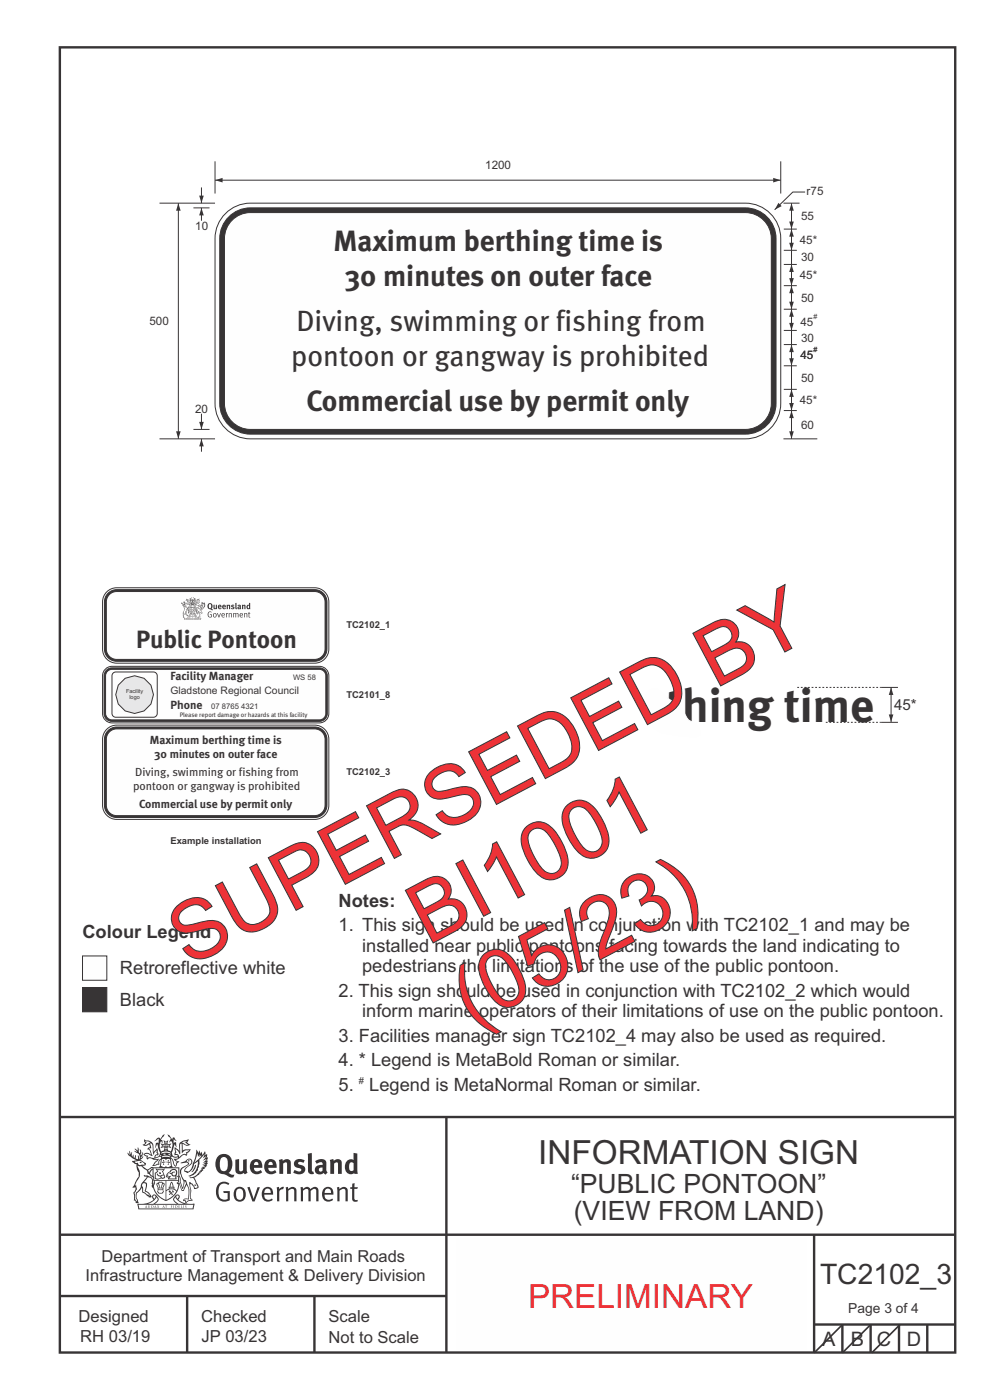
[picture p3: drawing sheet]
<svg xmlns="http://www.w3.org/2000/svg" width="210mm" height="297mm" viewBox="0 0 210 297" stroke-linecap="round" stroke-linejoin="round" font-family="sans-serif">
<path d="M12.7 237h189.8" fill="none" stroke="#373435" stroke-width=".51"/>
<path d="M189 145.8v7.4" fill="none" stroke="#373435" stroke-width=".21"/>
<g fill="#373435">
<path d="M188.5 151.6h1l-.5 1.5z"/>
<path d="M189 145.9l.5 1.5h-1z"/>
</g>
<path d="M186.9 145.8h3.6M186.9 153.2h3.6" fill="none" stroke="#373435" stroke-width=".21"/>
<path d="M169.1 145.8h17.8M175.2 153.2h11.7" fill="none" stroke="#373435" stroke-width=".21" stroke-dasharray=".4 .4" stroke-linecap="butt"/>
<path d="M137.6 146.7l.8-.6a2.48 2.48 0 0 1 2.3 1.1 5 5 0 0 0 2.9 1.8l.9 1 .7 1.4a3.1 3.1 0 0 0 2 2 2.66 2.66 0 0 1 1.3 2.6 4.1 4.1 0 0 1-3.1 .1l-3.5-.4a4.9 4.9 0 0 1-4.5-3.4 5 5 0 0 1 .2-5.6z" fill-rule="evenodd" fill="#fefefe" stroke="#fefefe" stroke-width=".21"/>
<path d="M17.5 209.5h5.2v5.1h-5.2z" fill-rule="evenodd" fill="#373435" stroke="#373435" stroke-width=".21"/>
<g fill="#fefefe" stroke="#373435" stroke-width=".21">
<path d="M17.5 202.8h5.2v5.2h-5.2z" fill-rule="evenodd"/>
<path d="M48.2 44.9a7.5 7.5 0 0 1 4.9-1.8h105a7.5 7.5 0 0 1 7.5 7.5v35a7.5 7.5 0 0 1-7.5 7.5h-105a7.5 7.5 0 0 1-7.5-7.5v-35a7.5 7.5 0 0 1 2.6-5.7z" fill-rule="evenodd"/>
</g>
<path d="M48.9 45.7a6.5 6.5 0 0 1 4.2-1.6h105a6.5 6.5 0 0 1 6.5 6.5v35a6.5 6.5 0 0 1-6.5 6.5h-105a6.5 6.5 0 0 1-6.5-6.5v-35a6.5 6.5 0 0 1 2.3-4.9z" fill-rule="evenodd" fill="#373435" stroke="#373435" stroke-width=".21"/>
<path d="M49.2 46.7a5.5 5.5 0 0 1 3.9-1.6h105a5.5 5.5 0 0 1 5.5 5.5v35a5.5 5.5 0 0 1-5.5 5.5h-105a5.5 5.5 0 0 1-5.5-5.5v-35a5.5 5.5 0 0 1 1.6-3.9z" fill-rule="evenodd" fill="#fefefe" stroke="#373435" stroke-width=".21"/>
<path d="M45.6 34.2v6.9M165.6 34.2v6.9M33.8 43.1h11.8M33.8 93.1h11.8M42.7 87.8v3.3" fill="none" stroke="#373435" stroke-width=".21"/>
<path d="M42.2 89.5h1l-.5 1.6z" fill="#373435"/>
<path d="M45.6 38.2h120" fill="none" stroke="#373435" stroke-width=".21"/>
<g fill="#373435">
<path d="M45.6 38.2l1.6-.5v1z"/>
<path d="M164 37.7l1.6 .5-1.6 .5z"/>
</g>
<path d="M170.8 40.7h-2.6l-3.9 3.8" fill="none" stroke="#373435" stroke-width=".21"/>
<path d="M165.1 43l.7 .7-1.5 .8z" fill="#373435"/>
<path d="M41 44.1h3.4M41 91.1h3.4M42.7 93.1v2.7" fill="none" stroke="#373435" stroke-width=".21"/>
<path d="M42.7 93.1l.5 1.6h-1z" fill="#373435"/>
<path d="M42.7 39.8v3.3" fill="none" stroke="#373435" stroke-width=".21"/>
<path d="M42.2 41.5h1l-.5 1.6z" fill="#373435"/>
<path d="M42.7 44.1v2.7" fill="none" stroke="#373435" stroke-width=".21"/>
<path d="M42.7 44.1l.5 1.6h-1z" fill="#373435"/>
<path d="M37.8 43.1v50M166.2 43.1h3.4" fill="none" stroke="#373435" stroke-width=".21"/>
<g fill="#373435">
<path d="M37.3 91.5h1l-.5 1.6z"/>
<path d="M37.8 43.1l.5 1.6h-1z"/>
</g>
<path d="M167.9 82.6v4.5" fill="none" stroke="#373435" stroke-width=".21"/>
<g fill="#373435">
<path d="M167.4 85.5h1l-.5 1.6z"/>
<path d="M167.9 82.6l.5 1.6h-1z"/>
</g>
<path d="M166.3 82.6h2.7M166.3 87.1h2.7M167.9 87.1v6" fill="none" stroke="#373435" stroke-width=".21"/>
<g fill="#373435">
<path d="M167.9 87.1l.5 1.6h-1z"/>
<path d="M167.4 91.5h1l-.5 1.6z"/>
</g>
<path d="M166.3 77.6h2.7M167.9 73.1v9.5M166.2 93.1h7.2" fill="none" stroke="#373435" stroke-width=".21"/>
<g fill="#373435">
<path d="M167.4 76h1l-.5 1.6z"/>
<path d="M167.9 73.1l.5 1.6h-1z"/>
</g>
<path d="M166.3 73.1h2.7M166.3 70.1h2.7M167.9 65.6v7.5" fill="none" stroke="#373435" stroke-width=".21"/>
<g fill="#373435">
<path d="M167.4 68.5h1l-.5 1.6z"/>
<path d="M167.9 65.6l.5 1.6h-1z"/>
</g>
<path d="M166.3 65.6h2.7M167.9 60.6v5" fill="none" stroke="#373435" stroke-width=".21"/>
<g fill="#373435">
<path d="M167.9 60.6l.5 1.6h-1z"/>
<path d="M167.4 64h1l-.5 1.6z"/>
</g>
<path d="M167.9 56.1v4.5M166.3 60.6h2.7" fill="none" stroke="#373435" stroke-width=".21"/>
<g fill="#373435">
<path d="M167.4 59h1l-.5 1.6z"/>
<path d="M167.9 56.1l.5 1.6h-1z"/>
</g>
<path d="M166.3 56.1h2.7M166.3 53.1h2.7M167.9 48.6v7.5" fill="none" stroke="#373435" stroke-width=".21"/>
<g fill="#373435">
<path d="M167.4 51.5h1l-.5 1.6z"/>
<path d="M167.9 48.6l.5 1.6h-1z"/>
</g>
<path d="M166.3 48.6h2.7M167.9 43.1v5.5" fill="none" stroke="#373435" stroke-width=".21"/>
<g fill="#373435">
<path d="M167.9 43.1l.5 1.6h-1z"/>
<path d="M167.4 47h1l-.5 1.6z"/>
</g>
<path d="M22.3 141.9l.9-.5h.6h44a2.01 2.01 0 0 1 2 2v8a2.01 2.01 0 0 1-2 2h-44a2.01 2.01 0 0 1-2-2v-8v-.6z" fill-rule="evenodd" fill="#fefefe" stroke="#373435" stroke-width=".21"/>
<path d="M22.6 142.2l.7-.5h.5h44a1.69 1.69 0 0 1 1.6 1.7v8a1.69 1.69 0 0 1-1.6 1.6h-44a1.69 1.69 0 0 1-1.7-1.6v-8v-.5z" fill-rule="evenodd" fill="#373435" stroke="#373435" stroke-width=".21"/>
<path d="M23 142.3l.8-.3h44a1.37 1.37 0 0 1 1.3 1.4v8a1.37 1.37 0 0 1-1.3 1.3h-44a1.37 1.37 0 0 1-1.4-1.3v-8l.1-.5z" fill-rule="evenodd" fill="#fefefe" stroke="#373435" stroke-width=".21"/>
<path d="M24 142.8l.6-.2h8a.8 .8 0 0 1 .8 .8v8a.8 .8 0 0 1-.8 .8h-8a.8 .8 0 0 1-.8-.8v-8z" fill="none" stroke="#373435" stroke-width=".21"/>
<path d="M25.8 144.6l.8-.7 2-.5 2 .5 1.4 1.5 .6 2-.6 2-1.4 1.4-2 .6-2-.6-1.5-1.4-.5-2 .5-2z" fill-rule="evenodd" fill="#e6e7e8" stroke="#373435" stroke-width=".21"/>
<path d="M22.4 155a3 3 0 0 1 2.4-1.2h42a3 3 0 0 1 3 3v14a3 3 0 0 1-3 3h-42a3 3 0 0 1-3-3v-14v-.7z" fill-rule="evenodd" fill="#fefefe" stroke="#373435" stroke-width=".21"/>
<path d="M23.1 154.8l1.1-.5 .6-.1h42a2.61 2.61 0 0 1 2.6 2.6v14a2.61 2.61 0 0 1-2.6 2.6h-42a2.61 2.61 0 0 1-2.6-2.6v-14a2.6 2.6 0 0 1 .9-2z" fill-rule="evenodd" fill="#373435" stroke="#373435" stroke-width=".21"/>
<g fill="#fefefe" stroke="#373435" stroke-width=".21">
<path d="M23.2 155.3l1-.6 .6-.1h42a2.21 2.21 0 0 1 2.2 2.2v14a2.21 2.21 0 0 1-2.2 2.2h-42a2.21 2.21 0 0 1-2.2-2.2v-14v-.6z" fill-rule="evenodd"/>
<path d="M22.4 125.8a3 3 0 0 1 2.4-1.1h42a3 3 0 0 1 3 3v10a3 3 0 0 1-3 3h-42a3 3 0 0 1-3-3v-10v-.7z" fill-rule="evenodd"/>
</g>
<path d="M22.7 126.1a2.6 2.6 0 0 1 2.1-1h42a2.61 2.61 0 0 1 2.6 2.6v10a2.61 2.61 0 0 1-2.6 2.6h-42a2.61 2.61 0 0 1-2.6-2.6v-10v-.6z" fill-rule="evenodd" fill="#373435" stroke="#373435" stroke-width=".21"/>
<path d="M23.2 126.1l1-.5 .6-.1h42a2.21 2.21 0 0 1 2.2 2.2v10a2.21 2.21 0 0 1-2.2 2.2h-42a2.21 2.21 0 0 1-2.2-2.2v-10v-.6z" fill-rule="evenodd" fill="#fefefe" stroke="#373435" stroke-width=".21"/>
<g fill="#373435">
<path d="M44.4 128.2a.45 .45 0 0 0-.1 .5 .45 .45 0 0 0 .4 .3l.1-.7zM44.1 128.1a.63 .63 0 0 1 1 .2 .63 .63 0 0 1-.3 .9l.4 .1-.1 .1h-.3a.78 .78 0 0 1-.7-.4 .78 .78 0 0 1 0-.9z" fill-rule="evenodd"/>
<path d="M45.3 128.3h.2l.1 .8 .2-.1v-.7h.2l.1 .9h-.7z" fill-rule="evenodd"/>
<path d="M46.5 128.5v.2h.3l-.1-.2zM46.3 128.4a.41 .41 0 0 1 .5-.1 .41 .41 0 0 1 .2 .5h-.5v.2h.4l.1 .1a.49 .49 0 0 1-.7 0 .49 .49 0 0 1 0-.7z" fill-rule="evenodd"/>
<path d="M47.4 128.5v.2h.3l-.1-.2zM47.2 128.4a.41 .41 0 0 1 .6-.1 .41 .41 0 0 1 .1 .5h-.5v.2h.4l.1 .1a.49 .49 0 0 1-.7 0 .49 .49 0 0 1 0-.7z" fill-rule="evenodd"/>
<path d="M48.1 128.3l.2 .1a.29 .29 0 0 1 .3-.1 .29 .29 0 0 1 .2 .2v.7h-.2l-.1-.7-.2 .1v.6h-.2z" fill-rule="evenodd"/>
<path d="M49.1 128.4l.3-.1 .3 .1-.1 .1h-.3a.37 .37 0 0 1 .4 .5 .37 .37 0 0 1-.5 .2l-.2-.1 .1-.1h.4a.45 .45 0 0 1-.4-.6z" fill-rule="evenodd"/>
<path d="M49.9 127.9h.3v1.1l.1 .2-.4-.1z" fill-rule="evenodd"/>
<path d="M50.7 128.8l-.1 .2h.2l.1-.2zM50.4 128.4a.41 .41 0 0 1 .4-.1 .41 .41 0 0 1 .3 .3l.1 .5-.2 .2-.1-.1a.3 .3 0 0 1-.5-.1 .3 .3 0 0 1 .2-.4h.3l-.1-.2-.3 .1z" fill-rule="evenodd"/>
<path d="M51.3 128.3l.3 .1a.29 .29 0 0 1 .3-.1 .29 .29 0 0 1 .2 .2v.7h-.3v-.7l-.2 .1v.6h-.3z" fill-rule="evenodd"/>
<path d="M52.6 128.6v.4h.2v-.5zM52.8 127.9h.3v1.3a.69 .69 0 0 1-.8-.4l.2-.4 .3-.1z" fill-rule="evenodd"/>
<path d="M44.2 129.8l.4-.1 .3 .1-.1 .1a.47 .47 0 0 0-.6 .5 .47 .47 0 0 0 .6 .4v-.4l-.3-.1h.4v.6a.64 .64 0 0 1-.8-.2 .64 .64 0 0 1 .1-.9z" fill-rule="evenodd"/>
<path d="M45.4 130.3l.1 .6a.31 .31 0 0 0 .3-.4 .31 .31 0 0 0-.4-.2zM45.1 130.5a.45 .45 0 0 1 .9 0 .45 .45 0 0 1-.9 0z" fill-rule="evenodd"/>
<path d="M46 130.1h.2l.2 .7 .3-.7h.1l-.3 .9h-.1z" fill-rule="evenodd"/>
<path d="M47.2 130.2l-.1 .2h.4l-.1-.2zM47.1 130.2l.4-.1 .2 .2v.3h-.6a.36 .36 0 0 0 .6 .3 .42 .42 0 0 1-.7-.1z" fill-rule="evenodd"/>
<path d="M47.9 130.1h.2v.1l.3-.1-.3 .2v.7h-.2z" fill-rule="evenodd"/>
<path d="M48.5 130.1l.7 .1v.8h-.2v-.7l-.1-.1-.2 .1v.7h-.2z" fill-rule="evenodd"/>
<path d="M49.4 130.1h1.1l.1 .9h-.2l-.1-.8-.2 .1v.7h-.2l-.1-.8-.2 .1v.7h-.1z" fill-rule="evenodd"/>
<path d="M51 130.2v.2h.4l-.1-.2zM50.9 130.2l.4-.1 .2 .2v.3h-.5a.36 .36 0 0 0 .5 .3 .42 .42 0 0 1-.6-.1z" fill-rule="evenodd"/>
<path d="M51.8 130.1l.6 .1 .1 .8h-.2v-.7l-.1-.1-.3 .1v.7h-.1z" fill-rule="evenodd"/>
<path d="M52.8 129.8h.1v.3h.2l-.2 .1v.6l.2 .1-.1 .1-.2-.1-.1-.7h-.1z" fill-rule="evenodd"/>
<path d="M39.5 127.1l.4 .1-.4 .2 .1-.2zM39.8 127.3l.2 .1 .1 .6 .2-.3a.5 .5 0 0 1-.6 .5v-.1l-.2-.1 .5 .1-.2-.5h.1zM39.5 127v.2l-.1 .2 .4-.1v.2l-.1 .2 .2 .3-.5-.1 .3 .4h.6l-.3 .4h.2l.2-.1 .2-.3-.2 .3-.3 .1 .3-.5-.3 .1 .4-.2-.3 .1 .2-.3-.1-.3-.2 .3a.63 .63 0 0 0-.6-.9z" fill-rule="evenodd"/>
<path d="M41.9 127.2l.3-.1-.2 .1 .3 .2zM41.8 127.3l.1 .6 .4-.2-.2 .3-.4 .2-.2-.2v-.4l.3 .3zM41.4 127.5v.5l.2 .1h-.4l.4 .1h-.3l.3 .3-.1 .2-.4-.5 .4 .6 .2-.4-.2-.1 .6-.2 .3-.3v-.2l-.5 .1v-.4l.3 .1 .2-.1-.2-.1 .1-.1a.5 .5 0 0 0-.5 .2 .5 .5 0 0 0-.1 .5z" fill-rule="evenodd"/>
<path d="M41 128.3l.1 .2-.1 .2z" fill-rule="evenodd"/>
<path d="M40.7 128.3l.1 .2-.1 .2z" fill-rule="evenodd"/>
<path d="M40.6 128.3h.5v.2a.34 .34 0 0 1-.2 .3 .34 .34 0 0 1-.3-.1zM40.5 128.1l-.1 .7h.9l-.1-.7z" fill-rule="evenodd"/>
<path d="M40.6 129.4h.1zM40.3 128.9l.1 .1-.2 .2v.3h.2l.1-.1-.2-.2 .4 .1-.1-.2 .1-.1zM40.2 128.9h.6l-.1 .2 .1 .4h-.7v-.3l.2-.2z" fill-rule="evenodd"/>
<path d="M41 129.2l.5-.2-.1 .3-.1-.1 .1-.1-.3 .1 .4 .2v.1h-.4v-.2l-.2 .1zM40.9 129.2l.1 .4h.4a.31 .31 0 0 0 .2-.5 .31 .31 0 0 0-.5 0z" fill-rule="evenodd"/>
<path d="M41.1 130.1l.2 .1zM41.2 129.8l.1 .2h-.2zM41.2 129.7l-.4 .6 .4-.1 .3 .2z" fill-rule="evenodd"/>
<path d="M41 130.3l.2 .1 .1-.1-.1 .3-.2-.1 .1-.1z" fill-rule="evenodd"/>
<path d="M40.6 129.9v.2zM40.4 130.2l.3 .2h-.3zM40.3 129.9l.1 .2zM40.4 130.2h.2zM40.4 129.8h.2l-.1 .3zM40.2 129.8l.1 .3a.22 .22 0 0 0 .1 .3 .22 .22 0 0 0 .3 0 .22 .22 0 0 0 0-.3 .26 .26 0 0 0-.1-.3 .26 .26 0 0 0-.4 0z" fill-rule="evenodd"/>
<path d="M40.4 129.1l.1 .1z" fill-rule="evenodd"/>
<path d="M42.7 128.7v.2l-.2 .2z" fill-rule="evenodd"/>
<path d="M42.2 128.4h.3l-.4 .5-.1 .2 .2 .1 .7-.8a.88 .88 0 0 1-.6 .9l.5-.1 .2-.9 .3-.4-.1 .3 .2-.1-.2 .3 .2-.1-.2 .2h.2l-.3 .1h.3l-.3 .1h.3l-.3 .1v.2l-.3 .3-.4 .2a.47 .47 0 0 1 .4 .6l-.5-.4 .2 1.2-.4 .1-.1-.1h.3v-.5l-.1-.6a.65 .65 0 0 1-.1-1l.2-.2zM41.6 129.4l.3 .8 .1-.5 .1 .1-.2 .5-.2-.5h-.1zM42.8 127.9l.1 .2 .1-.1 .1 .1-.4 .4zM41.8 128.5l.5 .1a.63 .63 0 0 0-.6 .4 .63 .63 0 0 0 .3 .7l-.1 .4-.1-.6-.3-.1v.4l.3 .5h.2l.2-.4 .1 .2a.65 .65 0 0 1-.4 .9l.3 .1 .3-.1-.1-1.1 .3 .3 .2-.1v-.2a.42 .42 0 0 1-.1-.4 .42 .42 0 0 1 .3-.3l.4-.7-.2-.7-.1 .2-.1-.2v.2l-.1-.3-.1 .2-.1-.2-.3 1-.2 .4-.2-.2 .4-.3v-.3z" fill-rule="evenodd"/>
<path d="M42.7 129.9l.1 .1z" fill-rule="evenodd"/>
<path d="M39.1 131.2h3.5v.2h-3.5zM39.7 131.1l.6-.3-.3 .3zM40 130.6h.2l-.1 .2zM41.5 130.7l.5 .4-.5-.1-.1-.1zM41.5 130.6h.2l-.1 .2zM39 131.1l.1 .4h3.5l.1-.4-.9-.1-.2-.1 .1-.3-.1-.1-.3 .3 .3 .3h-1.5l.3-.3-.3-.3-.1 .1 .1 .3-.3 .1z" fill-rule="evenodd"/>
<path d="M39.6 131.2l-.1 .2h.2z" fill-rule="evenodd"/>
<path d="M39.7 131.2l.1 .2 .1-.2-.1 .2z" fill-rule="evenodd"/>
<path d="M39.9 131.3l.1 .1zM39.9 131.2v.2h.1z" fill-rule="evenodd"/>
<path d="M40.2 131.2l-.1 .2h.2z" fill-rule="evenodd"/>
<path d="M40.3 131.2l.1 .2h-.1z" fill-rule="evenodd"/>
<path d="M40.7 131.2l-.1 .2h.2z" fill-rule="evenodd"/>
<path d="M40.8 131.2h.1v.2z" fill-rule="evenodd"/>
<path d="M41.2 131.2v.2z" fill-rule="evenodd"/>
<path d="M41.3 131.2l.1 .2z" fill-rule="evenodd"/>
<path d="M41.5 131.3v.1zM41.4 131.2v.2h.2z" fill-rule="evenodd"/>
<path d="M41.6 131.2l.1 .2z" fill-rule="evenodd"/>
<path d="M41.8 131.2l.1 .2z" fill-rule="evenodd"/>
<path d="M42 131.2v.2z" fill-rule="evenodd"/>
<path d="M42.1 131.2v.2z" fill-rule="evenodd"/>
<path d="M40.6 127.9l.3-.1 .3 .1zM41 127.9l.2 .2zM40.7 128h.1zM40.8 127.7h.1zM40.7 127.4l.1 .1zM40.8 127.2l.1 .1zM40.8 127.5l.1 .2zM40.9 127.4v.1zM40.6 127.4l.1 .1zM41 127.4l.1 .1zM40.1 127.1l.3-.1-.3 .6 .2-.3 .2 .8h.7l.2-.8 .1 .2-.1-.5 .1 .1-.6-.4a.3 .3 0 0 1 .3 .2 .3 .3 0 0 1-.2 .3l.2-.1 .1 .2-.1 .5-.3-.3 .3 .1-.1-.2 .1-.1h-.2v-.2l-.1 .1-.2-.1 .1 .2h-.3l.1 .1-.1 .2 .3-.1-.3 .3 .1-.7v.2a.35 .35 0 0 1 .2-.6l-.3 .3-.1-.1z" fill-rule="evenodd"/>
<path d="M39 128.7l1 .8v.4v-.1a.45 .45 0 0 0-.6-.5l.2 .1-.4 .6a.73 .73 0 0 0-.2 1 .51 .51 0 0 1 0-.8l-.1-.2 .1-.3a.78 .78 0 0 0 0-1zM39.4 129.8l.2 .1-.1 .4 .3 .3-.4-.2zM38.9 128.5l.3-.1 .3 .2h-.4zM38.4 127.9l.6 .5h-.3a1.18 1.18 0 0 1 0 1.7l.2 .1-.1 .7 .1 .2 .2-.1a.51 .51 0 0 1 .2-.8l.1 .2 .5 .3-.3-.4v-.5h-.2l.3-.4 .3 .2v.5a.55 .55 0 0 0-.2-.9l.2-.3-.2 .2-.1-.1 .3-.2-.3 .1-.4-.2 .3-.2-.4-.2 .2-.1h-.2l.2-.3-.2 .2v-.4v.2l-.1-.4-.1 .2-.1-.1 .1 .2h-.2l.3 .2 .1 .3-.1-.3v.3l-.2-.3-.1 .2v-.2l-.1 .1v-.3l-.1 .2-.1-.3v.3z" fill-rule="evenodd"/>
<path d="M39.2 128.5h.1z" fill-rule="evenodd"/>
<path d="M40 128.8h1.7v.6l-.1-.5h-1.5v.7h1.5v-.2v.4v-.1h-.7v1.2a1.33 1.33 0 0 0 .8-1.1 .88 .88 0 0 1-1.2 1l-.3-.4-.2-.9 .2 .9 .6 .5v-1.2h-.7z" fill-rule="evenodd"/>
<circle cx="42.3" cy="128.4" r=".05"/>
</g>
<path d="M94.7 236.8v50.1M12.7 261.9h190M12.7 274.9h82M39.7 274.9v12.1M66.7 274.9v12M172.7 261.9v25" fill="none" stroke="#373435" stroke-width=".51"/>
<g fill="#373435">
<path d="M47 245.6a2.55 2.55 0 0 0 0 2.7l.3 .1a.81 .81 0 0 0 1-.9v-.6a1.04 1.04 0 0 0-1.1-1.4zM46.3 245.2a1.82 1.82 0 0 1 2.1-.2 1.82 1.82 0 0 1 .9 1.9 2.29 2.29 0 0 1-.8 1.9l.7 .4h.5l-.2 .5a2.87 2.87 0 0 1-2-.6 2.12 2.12 0 0 1-1.7-3.1z" fill-rule="evenodd"/>
<path d="M49.9 246l.8-.1v2a.46 .46 0 0 0 .3 .6 .46 .46 0 0 0 .6-.3v-2.2l.7-.1v2.3l.2 .6-.5 .3-.3-.3a1.02 1.02 0 0 1-1.2 .3 1.02 1.02 0 0 1-.6-1.1z" fill-rule="evenodd"/>
<path d="M54 246.6l-.1 .6h.9a.49 .49 0 0 0-.2-.6 .49 .49 0 0 0-.6 0zM53.4 246.3a1.34 1.34 0 0 1 1.6-.3 1.34 1.34 0 0 1 .6 1.6v.1h-1.7a.77 .77 0 0 0 .5 .8 .77 .77 0 0 0 .9-.3l.3 .5a1.59 1.59 0 0 1-2 .1 1.59 1.59 0 0 1-.5-2z" fill-rule="evenodd"/>
<path d="M57 246.6l-.1 .6h1a.49 .49 0 0 0-.2-.6 .49 .49 0 0 0-.7 0zM56.4 246.3a1.34 1.34 0 0 1 1.6-.3 1.34 1.34 0 0 1 .7 1.6v.1h-1.8a.77 .77 0 0 0 .5 .8 .77 .77 0 0 0 .9-.3l.4 .5a1.59 1.59 0 0 1-2.1 .1 1.59 1.59 0 0 1-.5-2z" fill-rule="evenodd"/>
<path d="M59.2 246.1l.7-.2 .1 .4a.95 .95 0 0 1 1-.4 .95 .95 0 0 1 .7 .9v2.2h-.8v-2.2a.46 .46 0 0 0-.8 .1v2.1h-.8z" fill-rule="evenodd"/>
<path d="M62.6 246.3a1.75 1.75 0 0 1 2-.1l-.2 .5-.6-.2a.43 .43 0 0 0-.6 .3l.4 .3a1.04 1.04 0 0 1 1.2 1.1 1.04 1.04 0 0 1-1.4 .9l-1.2-.3 .3-.6 1 .3 .4-.3a.88 .88 0 0 0-1-.5l-.4-.3-.1-.3z" fill-rule="evenodd"/>
<path d="M65.3 244.8l.8-.2 .1 3.8 .3 .1 .1 .5a.88 .88 0 0 1-1-.1 .88 .88 0 0 1-.3-.9z" fill-rule="evenodd"/>
<path d="M67.8 247.8a.43 .43 0 0 0-.1 .7 .43 .43 0 0 0 .7-.2v-.6zM66.8 246.3a1.7 1.7 0 0 1 2.4 .1v1.9l.3 .4-.4 .5-.5-.4a1.03 1.03 0 0 1-1.7-.1 1.03 1.03 0 0 1 .8-1.5l.7-.1v-.4a.8 .8 0 0 0-1.2 .2z" fill-rule="evenodd"/>
<path d="M70 246.1l.7-.2 .1 .4a.95 .95 0 0 1 1-.4 .95 .95 0 0 1 .7 .9v2.2h-.8v-2.2a.46 .46 0 0 0-.8 .1v2.1h-.8z" fill-rule="evenodd"/>
<path d="M74.3 246.6a1.48 1.48 0 0 0 0 1.8h.5l.2-.2v-1.4l-.3-.2zM75 244.6l.8 .1 .1 4.3h-.7l-.1-.1a1.26 1.26 0 0 1-1.4 0 1.26 1.26 0 0 1-.5-1.4 1.29 1.29 0 0 1 .4-1.3 1.29 1.29 0 0 1 1.4-.1z" fill-rule="evenodd"/>
<path d="M46.4 251.1a1.72 1.72 0 0 1 2.3 0l-.3 .3a1.24 1.24 0 0 0-1.4-.2 1.24 1.24 0 0 0-.6 1.3 1.49 1.49 0 0 0 1.2 2l.7-.2v-1.2h-.8l-.1-.4h1.3v1.9a1.93 1.93 0 0 1-2.2-.1 1.93 1.93 0 0 1-.7-2.1l.2-.8z" fill-rule="evenodd"/>
<path d="M50.4 252.3a1.65 1.65 0 0 0 .2 2.2 .99 .99 0 0 0 1-1.4 .78 .78 0 0 0-.4-.8 .78 .78 0 0 0-.8 0zM50 252a1.33 1.33 0 0 1 1.6 0 1.33 1.33 0 0 1 .5 1.4 1.31 1.31 0 0 1-1.3 1.5 1.31 1.31 0 0 1-1.2-1.6v-.5z" fill-rule="evenodd"/>
<path d="M52.5 251.9l.4-.1 .9 2.6 .8-2.5h.5l-1.1 3h-.5z" fill-rule="evenodd"/>
<path d="M56.3 252.4l-.2 .7h1.3a.7 .7 0 0 0-.3-.8 .7 .7 0 0 0-.8 .1zM55.9 252.2a1.22 1.22 0 0 1 1.5-.2 1.22 1.22 0 0 1 .5 1.4h-1.8a.93 .93 0 0 0 .5 1.1 .93 .93 0 0 0 1.1-.3l.2 .3a1.43 1.43 0 0 1-1.8 .2 1.43 1.43 0 0 1-.6-1.7z" fill-rule="evenodd"/>
<path d="M58.7 251.9l.4-.1 .1 .5 .4-.4 .6-.1-.2 .5a.66 .66 0 0 0-.8 .7v1.9h-.4z" fill-rule="evenodd"/>
<path d="M60.6 251.9l.4-.1 .1 .5a.94 .94 0 0 1 1-.5 .94 .94 0 0 1 .8 .8v2.3h-.5l-.1-2.6a.81 .81 0 0 0-1.2 .3v2.3h-.4z" fill-rule="evenodd"/>
<path d="M63.7 251.9l.5-.1 .1 .4 .4-.3a.78 .78 0 0 1 1.1 .4 .9 .9 0 0 1 1-.5 .9 .9 0 0 1 .8 .8v2.3h-.5l-.1-2.5a.67 .67 0 0 0-1.1 .3v2.2h-.5v-2.4l-.4-.3-.7 .4v2.3h-.5z" fill-rule="evenodd"/>
<path d="M69 252.4l-.1 .7h1.3a.7 .7 0 0 0-.3-.8 .7 .7 0 0 0-.9 .1zM68.7 252.2a1.22 1.22 0 0 1 1.5-.2 1.22 1.22 0 0 1 .5 1.4h-1.8a.93 .93 0 0 0 .4 1.1 .93 .93 0 0 0 1.2-.3l.1 .3a1.44 1.44 0 0 1-1.7 .2 1.44 1.44 0 0 1-.6-1.7z" fill-rule="evenodd"/>
<path d="M71.4 251.9l.5-.1 .1 .5a.94 .94 0 0 1 1-.5 .94 .94 0 0 1 .8 .8v2.3h-.5l-.1-2.6a.81 .81 0 0 0-1.2 .3v2.3h-.4z" fill-rule="evenodd"/>
<path d="M74.7 251.1l.5-.1v.9h.7l-.1 .3h-.6v2.2l.1 .1h.5l.1 .3a.75 .75 0 0 1-1.2-.5v-2.1h-.4v-.3h.4z" fill-rule="evenodd"/>
<path d="M30.8 242.1l1.1 .3-.9 .5h-.4l.6-.6zM31.8 242.6h.2a2.44 2.44 0 0 1 .4 1.9l.1 .5 .7-1-.1 .6 .3 .3a.57 .57 0 0 0-.6 .7l-1-.1-.5 .2 .2-.5-.8-.3 .7-.1 .9 .5 .1-.1-.6-1.3-.2-.2 .5-.1zM30.7 241.6l-.1 .5 .2 .3-.6 .5a1.04 1.04 0 0 0 1.4-.2l.2 .7-.3 .1-.2 .4a.94 .94 0 0 1 .8 1l-.2-.1a1.16 1.16 0 0 0-1.5 0l.3 .4 .4 .1 .1 .6 .2 .1 .1-.2a.94 .94 0 0 1 1.1 .2h.8l-1.2 1.3a1.13 1.13 0 0 0 1.2-.2l.4-.1-.1-.4 .5-.8a.83 .83 0 0 0-.6 1.1l-.3-.1-.7 .4 1.1-1.4-.5 .1-.5-.1 1.3-.5-.1-.1-.9 .4v-.4l.2-.1 .3 .1 .1-.3-.2-.5v-.5l-.1-.4-.7 1v-.8a1.42 1.42 0 0 0-1.6-1.8z" fill-rule="evenodd"/>
<path d="M38.5 242.4l.5-.3 .7-.1-.6 .4 .8 .5h-.3zM38.3 242.7l.2-.1 .1 2a1.69 1.69 0 0 1 1.6-.6l-.8 .5 .1 .4a1.1 1.1 0 0 0-1.5 .6l-.1-.4-.2-.2-.5-.1 .3-.4-.3-.6a1.42 1.42 0 0 1 .8 1.1l.2-.2zM37.1 243.3l.1 1.1-.2 .2 .1 .5h.5l.1 .2a.96 .96 0 0 1-1.1-.2l-.1 .2a1.06 1.06 0 0 0 1.3 .2v.1a.72 .72 0 0 1-1 .2l.3 .4 .6 .3-.4 .1-.1 .7-.2-.3-.4-1.1-.4-.4 .4 .8a1.54 1.54 0 0 0 .7 1.2l.2-.2a.58 .58 0 0 1 .4-.8l.2-.2h-.3l-.5-.2 .9-.5a.93 .93 0 0 1 1.2-.6v.2l.2-.1 .1-.5a.99 .99 0 0 0 .7-.9l-1.3 .2-.3 .2-.1-1.4 .9 .4 .9-.3-.4-.1-.5-.3 .4-.8-.6 .3a1.46 1.46 0 0 0-1.4 2.1v.3l-.2-.4z" fill-rule="evenodd"/>
<path d="M35.6 246.1l.2 .1-.1 .3 .4 .1h-.4v.5l-.1-.5-.3-.1h.3z" fill-rule="evenodd"/>
<path d="M34.6 246.1l.2 .1v.3h.3l-.3 .1-.1 .5v-.5h-.4l.4-.1z" fill-rule="evenodd"/>
<path d="M34.3 246a.57 .57 0 0 1 .9 .2 .57 .57 0 0 1 .9-.2l.2 1.4h-.2a.57 .57 0 0 1-.9 0 .69 .69 0 0 1-1.1 0zM34.2 245.2l-.3 2.2-.2 .3h3l-.2-.3-.3-2.2h-.2v.3l-.8-.1-.8 .1v-.3z" fill-rule="evenodd"/>
<path d="M34.2 249.6a.3 .3 0 0 0 .6 0 .3 .3 0 0 0-.6 0zM33.3 248.1l.3 .3-.3 .4a.79 .79 0 0 0 0 1.3l.8-.3-.1-.2a.55 .55 0 0 1-.7-.6l.1-.1 .2 .3 .3 .2 .8-.2-.4-.7 .4-.4-.7 .2zM33 247.9l1.1 .2 .9-.2-.4 .6 .4 1.2a.56 .56 0 0 1-.8 .3h-.2a.73 .73 0 0 1-.9 .2 .73 .73 0 0 1-.3-1v-.4l.6-.4z" fill-rule="evenodd"/>
<path d="M35.6 249l.7-.4a.58 .58 0 0 1 1-.2 .58 .58 0 0 1-.4 1l-.3-.4a.43 .43 0 0 1 .6-.3v-.1a.57 .57 0 0 0-.8 .2h-.2l-.3 .1 .4 .2a.55 .55 0 0 0 .9 .4v.5h-1.3l.3-.4-.1-.2-.6 .2 .2-.3-.2-.1zM35.4 249l-.1 .2a.39 .39 0 0 0 .2 .6l.3-.1-.2 .5h1.9l-.1-.8a.86 .86 0 0 0-.1-1.3 .86 .86 0 0 0-1.3 .4z" fill-rule="evenodd"/>
<path d="M36 251.9h.8v.3h-.8zM36.4 250.9l.2 .9h-.4zM36.4 250.7l-.3 .5-.1 .6h-.2v.4l-.7 .4 .2 .1a1.48 1.48 0 0 1 2.1 .1l.2-.1-.6-.5v-.4h-.2l-.1-.6z" fill-rule="evenodd"/>
<path d="M35.8 252.6h.4l.1 .4 .3-.3-.2-.2a.38 .38 0 0 1 .5 .5l-.2-.2-.3 .3 .3 .2-.3 .3-.1-.4-.4 .3-.1-.1 .4-.3-.1-.2-.2 .1z" fill-rule="evenodd"/>
<path d="M34.5 251.2h.2v.2l-.2 .6h-.2zM33.6 252.4h.9v.2a.55 .55 0 0 1-.8 .4v-.1l-.2-.1zM33.4 251.2h.2l.2 .8h-.2zM33.6 252.1h.8l.1 .2h-.8zM33.8 250.9h.5l-.2 1.1h-.1zM33.3 251l-.1 .3 .3 1.1a.48 .48 0 0 0-.1 .5 .48 .48 0 0 0 .5 .3h.5a.49 .49 0 0 0 .2-.8l.3-1.1-.1-.3a1.42 1.42 0 0 0-1.5 0z" fill-rule="evenodd"/>
<path d="M33.7 248.7h.4l.1 .3h-.3z" fill-rule="evenodd"/>
<path d="M41.3 247.2l.3-.1-.2 .8-.6 .7h-.2l.5-.6z" fill-rule="evenodd"/>
<path d="M39.7 246.2l.3-.2 .5 .2a.88 .88 0 0 1-.6 1.1 1.22 1.22 0 0 0-.8 1.3l.5 .1a.72 .72 0 0 0 .9-.3l.5-.9 .2-.6 .8-.5v.2a2.85 2.85 0 0 1-2 2.8l.1 .1a2.13 2.13 0 0 0 1.9-1.4v-.3a2.01 2.01 0 0 0 .3-1.7l1.1-1.3-.4 1 .7-.5-.7 .9 .8-.4-.8 .9 .7-.2-.9 .6 .8-.2-.8 .5h.7l-.8 .3 .3 .1-.4 .1 .2 .3h-.4l.2 .3h-.4l.1 .2h-.1a2.16 2.16 0 0 1-2 1.1l.1 .1h.4a.76 .76 0 0 1 .7 .8l.5 1.2-.6 .1a1.45 1.45 0 0 0-1.1-1.3l.2 1.8-.1 1.9 .4 .2a1.07 1.07 0 0 0-1.2 .4v-.2l-.5-.2a.87 .87 0 0 1 1.1-.1v-.8a4.4 4.4 0 0 0-.6-3l-.1-.4-.2 .1a2.16 2.16 0 0 1-.7-2.2l.3-.4 1.2-.8a.55 .55 0 0 0-.4-.7zM37.8 249.6a.76 .76 0 0 1 .3 1l.6 1.6 .4-1.6 .2 .1a.61 .61 0 0 1-.1 .9l-.3 .8-.2 .1-.7-1.7-.3 .2a1.18 1.18 0 0 0 .1-1.4zM41.8 244.6l.2 .8 .3-.5v.6l.4-.5a1.9 1.9 0 0 1-1.2 1.4l-.3 .3zM38.2 246.7l1.4-.1 .2 .1v.3l-.5 .3a1.26 1.26 0 0 0-.9 1.9l.2 .7a1.84 1.84 0 0 1 .1 2l-.4-1.3a.96 .96 0 0 0-.4-1.2l-.4 .2a.78 .78 0 0 1 0 1.3l.1 .2 .4 .1 .4 1.1a.38 .38 0 0 0 .2 .3 .38 .38 0 0 0 .4 0l.6-1.2a2.94 2.94 0 0 1 .4 2.5l-.1 .4h-.8l-.3 .3v.2h.4l.1 .4 .2 .1a1.02 1.02 0 0 1 1.3-.5v-.4l-.3-.1 .1-1.8-.3-1.4 .1 .1a1.14 1.14 0 0 1 .8 .9 .63 .63 0 0 0 .8-.1 .63 .63 0 0 0-.2-.9l-.6-1.3 .9-.6 .2-.3h.3l-.1-.2 .4-.1-.1-.2h.3l-.1-.4h.5l-.2-.2 .6-.4v-.2h-.2l.4-.5h-.3l.3-.5-.4 .1 .4-.5v-.3l-.3 .1 .2-.6-.1-.2-.4 .3v-.9l-.6 .9-.2-.8-.2 .5-.3-.8-.1 .7-.5-.8-.1 1.3-.6 1.9a1.81 1.81 0 0 1-1 1.5l-.6-.2a1.75 1.75 0 0 1 1.1-1.3 .75 .75 0 0 0 .1-1.2 .75 .75 0 0 0-1.2 .4z" fill-rule="evenodd"/>
<path d="M41.2 251.3h.3l.2 .2h-.4z" fill-rule="evenodd"/>
<path d="M29.4 255.6h11.6l-.1 .8h-11.4zM31.3 255.4l.5-.2a2.48 2.48 0 0 0 1.4-1.3l.3 .6-.5 .6-.5 .3zM32.5 253.7l.3-.1 .2 .1-.3 .6zM37.2 253.9a2.65 2.65 0 0 0 1.8 1.5h-1.1l-.5-.3-.5-.6zM37.4 253.7l.2-.1 .3 .1-.3 .6zM29.2 255.3l.1 1.3h11.8l.2-1.1-.2-.2a4.1 4.1 0 0 1-3.3-.8l.3-.4-.1-.6a1.06 1.06 0 0 0-1.3 .9l.2 .5 .6 .5h-4.7l.3-.2a.84 .84 0 0 0 .6-.7 .84 .84 0 0 0-.5-.8l-.3-.3-.5 .1-.1 .6 .3 .4a4.2 4.2 0 0 1-3.4 .8z" fill-rule="evenodd"/>
<path d="M31 255.8l.1 .3h-.2zM31 255.7l-.3 .5 .4-.1 .2 .1z" fill-rule="evenodd"/>
<path d="M31.3 255.7h.3v.5a.25 .25 0 0 0 .2-.2 .25 .25 0 0 0-.1-.3h.1a.29 .29 0 0 1 0 .5 .29 .29 0 0 1-.4 0 .29 .29 0 0 1 0-.5z" fill-rule="evenodd"/>
<path d="M32.2 255.8a.22 .22 0 0 1 .3 .2 .22 .22 0 0 1-.3 .2zM32 255.7l.1 .5a.33 .33 0 0 0 .4 0 .33 .33 0 0 0 0-.5 .33 .33 0 0 0-.5 0z" fill-rule="evenodd"/>
<path d="M32.9 255.8l.1 .3h-.2zM32.9 255.7l-.2 .5 .3-.1 .2 .1z" fill-rule="evenodd"/>
<path d="M33.3 255.7h.2l.1 .2 .2-.2-.2 .2 .2 .3-.3-.2-.1 .2h-.1l.2-.2z" fill-rule="evenodd"/>
<path d="M34.7 255.8l.1 .3h-.2zM34.7 255.7l-.3 .5 .4-.1 .2 .1z" fill-rule="evenodd"/>
<path d="M35 255.7h.5l-.2 .1v.4h-.2l.1-.4z" fill-rule="evenodd"/>
<path d="M36.2 255.7h.3l-.1 .1v.1h.1l-.1 .1v.2h-.2z" fill-rule="evenodd"/>
<path d="M36.7 255.7h.2v.5h-.2z" fill-rule="evenodd"/>
<path d="M37.3 255.8a.22 .22 0 0 1 .3 .2 .22 .22 0 0 1-.3 .2zM37.1 255.7v.5a.33 .33 0 0 0 .5 0 .33 .33 0 0 0 0-.5 .33 .33 0 0 0-.5 0z" fill-rule="evenodd"/>
<path d="M37.8 255.7h.4l-.2 .1v.1h.1l-.1 .1v.2h.2h-.4z" fill-rule="evenodd"/>
<path d="M38.4 255.7h.2l-.1 .4 .2 .1h-.3z" fill-rule="evenodd"/>
<path d="M38.9 255.7h.2v.5h-.2z" fill-rule="evenodd"/>
<path d="M39.3 255.7h.2l-.1 .1 .2 .3-.2 .1h-.1v-.1h.2z" fill-rule="evenodd"/>
<path d="M34.2 244.6a1.51 1.51 0 0 1 2 .2 2.67 2.67 0 0 0-2.1 0zM35.7 244.8l.4 .1 .1 .3-.4-.2zM34.6 244.8l.5-.1 .1 .2-.4 .1zM34 245l.3 .1-.3 .1zM34.9 244.1l.3-.2 .3 .2zM34.9 242.8h.2v.4h-.2zM35 242.3l.2 .1 .2-.1-.1 .3h-.2zM35.1 243.5h.2l.1 .3-.2-.1-.2 .1zM35.3 242.8h.2v.4h-.2zM34.4 242.8l.3 .1 .1 .3-.4 .1 .2-.2zM35.7 242.9l.3-.1-.2 .3 .2 .2-.4-.1zM32.7 242.1l1-.5-.1 1-.2-.2-.3 .1-.3 1.1 .5-.9 .3 .8a1.84 1.84 0 0 1 .2 1.8l.4 .1a2.48 2.48 0 0 1 2.2 0l.2-.3-.2-.6 .7-1.8 .4 .7-.2-1.1h-.2l-.2 .2v-.9l.6 .5-.6-.8-.3 .1-.1 .4-.5-.9-.5-.3 .2 .4 .6 .6-.5 .8 .4-.4a2.06 2.06 0 0 1 0 2.3l-.5-.2-.2-.6 .1-.1 .8 .2-.4-.5 .4-.5-.7 .2-.2-.2 .2-.7-.5 .3-.5-.3 .2 .7-.2 .2-.7-.2 .4 .5-.4 .5 .8-.2 .1 .1-.2 .6-.5 .2a2.02 2.02 0 0 1 0-2.2l.3 .5-.1-.7-.3-.1 .8-1.2-.4 .3-.5 .8-.2-.3a.8 .8 0 0 0-.8 .5z" fill-rule="evenodd"/>
<path d="M29.2 247.2l.3 .2a.61 .61 0 0 1 .8 .4l.3 .2a.8 .8 0 0 1 .6 1l.4 .1 .5 .5a1 1 0 0 1 .5 1.1l-.1 .6v-.4h-.1a.96 .96 0 0 0-.8-1.3l-.2-.2h-.7l-.1-.2-.1 .1 .1 .3h.6l-1.2 1.4-.2 .9-.4 .6a1.33 1.33 0 0 0-.5 1.9l.2 .5a1.26 1.26 0 0 1-.5-1.5l-.1-.3a1.56 1.56 0 0 0 .4-1.8l-.3 .3 .2-.6a3.2 3.2 0 0 0 .7-2.9zM30.4 251h.4a2.06 2.06 0 0 1-.1 1.7l.7 .5 .4 .4-.6-.1-.8-.6-.1-1a.51 .51 0 0 1 .1-.9zM28.6 246.5a1.52 1.52 0 0 1 2.1 .5l-1.1 .2-.2-.1-.1-.5-.5 .1zM27.5 244.1v.9l-.3-.4h-.1a3.1 3.1 0 0 0 1.9 1.6h-1l.5 .7 .5 .1 .1 1.1a1.84 1.84 0 0 1-.3 2.5l-.4 .9-.3 .3 .2 .2 .4-.2 .1 .5-.2 .4-.3 .2 .1 1.8 .2-.1 .3 .6h.1h.4l-.1-.5a1.3 1.3 0 0 1-.1-1.7l.9-1 .1 1 .6 .3 .5 .5 .1-.1 .2 .3h.5a1.85 1.85 0 0 0-1.2-1.4l.1-.3a1.39 1.39 0 0 0 0-1.4l-.5-.1 .5-.6a.66 .66 0 0 1 .9-.4 .66 .66 0 0 1 .3 .9l-.1 .5 .2-.1v.1l-.1 .3 .2 .5 .1-.2a2.24 2.24 0 0 0 .1-2.2 .73 .73 0 0 1-.7-.7 .73 .73 0 0 1 .6-.8v-.2a.94 .94 0 0 0-.9 .9 .48 .48 0 0 1-.1-.6 .48 .48 0 0 1 .5-.3l.5-.2a.51 .51 0 0 0-.8 .2l-.5 .2-1-.8 .6-.1 .2-.4-1.2-.7 .5-.5v-.3l-.5 .4 .1-.2a.69 .69 0 0 0 .2-1.1v.5l-.2 .2v-1l-.3-.2 .1 .5-.1 .2-.4-1.2v.7l-.6-.4 .5 .7-.6-.2 .3 .2a1 1 0 0 1 .7 1.5l-.2-.8v.8l-.5-.2v-.7l-.2 .6-.2-.1-.1-.6-.2 .5-.2-.3 .1-.7-.2 .5z" fill-rule="evenodd"/>
<path d="M29.6 246.6l.2-.2 .3 .3z" fill-rule="evenodd"/>
<path d="M32.4 247.6h5.6v2.1l-.2-.1v-1.8h-5.2v2.6h5.2v-.8l.1 .2-.1 1.1v-.4h-2.5v4a4.1 4.1 0 0 0 2.6-3.5l.1-.1a4 4 0 0 1-2.8 3.9 4.2 4.2 0 0 1-2.8-4.7l.1 1.2 .1-.1a3.8 3.8 0 0 0 2.5 3.3v-4h-2.5l-.2-.8z" fill-rule="evenodd"/>
<circle cx="40" cy="246.2" r=".17"/>
</g>
<path d="M12.7 10h189.9v276.9h-189.9zM172.7 281h30M178.7 281v6M184.7 281v6M190.7 281v6M196.7 281v6" fill="none" stroke="#373435" stroke-width=".51"/>
<path d="M96.9 267.8h74" fill="none" stroke="#373435" stroke-width=".21"/>
<path d="M178.7 281l-6 6M184.7 281l-6 6M190.9 281l-6 6" fill="none" stroke="#373435" stroke-width=".35"/>
<path d="M96.7 262.7h74.4v23.7h-74.4z" fill-rule="evenodd" fill="#fefefe"/>
<g font-size="17.6" fill="#ed3237">
<text x="90.7" y="200.6" transform="rotate(-28 90.7 200.6)">BI1001</text>
<text x="40" y="205.2" transform="rotate(-28 40 205.2)">SUPERSEDED BY</text>
<text x="100" y="218.1" transform="rotate(-28 100 218.1)">(05/23)</text>
</g>
<text font-size="10" fill="#373435" x="141.3" y="153.2">thing time</text>
<text font-size="7.1" fill="#373435" x="114.2" y="246.9">INFORMATION SIGN</text>
<text font-size="7.1" fill="#ed3237" x="112" y="277.6">PRELIMINARY</text>
<g font-size="6.2" fill="#373435">
<text x="70.8" y="53.1">Maximum berthing time is</text>
<text x="73.1" y="60.6">30 minutes on outer face</text>
<text x="62.9" y="70.1">Diving, swimming or fishing from</text>
<text x="61.8" y="77.6">pontoon or gangway is prohibited</text>
<text x="65" y="87.2">Commercial use by permit only</text>
</g>
<text font-size="6" fill="#373435" x="173.9" y="272.3">TC2102_3</text>
<g font-size="5.6" fill="#373435">
<text x="121.1" y="253">“PUBLIC PONTOON”</text>
<text x="121.7" y="258.8">(VIEW FROM LAND)</text>
</g>
<text font-size="5.3" fill="#373435" x="28.9" y="137.5">Public Pontoon</text>
<g font-size="4.2" fill="#373435">
<text x="174.4" y="285.6">A</text>
<text x="180.5" y="285.6">B</text>
<text x="186" y="285.6">C</text>
<text x="192.3" y="285.6">D</text>
</g>
<g font-size="3.9" fill="#373435">
<text x="71.8" y="192.4">Notes:</text>
<text x="71.8" y="197.6">1. This sign should be used in conjunction with TC2102_1 and may be</text>
<text x="17.5" y="198.9">Colour Legend</text>
<text x="76.8" y="201.9">installed near public pontoons facing towards the land indicating to</text>
<text x="25.5" y="206.7">Retroreflective white</text>
<text x="76.8" y="206.2">pedestrians the limitations of the use of the public pontoon.</text>
<text x="25.5" y="213.4">Black</text>
<text x="71.8" y="211.4">2. This sign should be used in conjunction with TC2102_2 which would</text>
<text x="76.8" y="215.8">inform marine operators of their limitations of use on the public pontoon.</text>
<text x="71.8" y="221">3. Facilities manager sign TC2102_4 may also be used as required.</text>
<text x="71.8" y="226.2">4. * Legend is MetaBold Roman or similar.</text>
<text x="71.8" y="231.4">5.</text>
<text x="78.3" y="231.4">Legend is MetaNormal Roman or similar.</text>
</g>
<g font-size="3.5" fill="#373435">
<text x="21.6" y="267.8">Department of Transport and Main Roads</text>
<text x="18.2" y="271.8">Infrastructure Management &amp; Delivery Division</text>
<text x="16.7" y="280.4">Designed</text>
<text x="42.7" y="280.4">Checked</text>
<text x="69.7" y="280.4">Scale</text>
<text x="154.3" y="276.1">24/03/23</text>
<text x="17" y="284.8">RH 03/19</text>
<text x="42.8" y="284.8">JP 03/23</text>
<text x="69.7" y="284.9">Not to Scale</text>
</g>
<text font-size="3.2" fill="#373435" x="189.7" y="150.6">45*</text>
<text font-size="2.9" fill="#373435" x="179.9" y="278.4">Page 3 of 4</text>
<g font-size="2.5" fill="#373435">
<text x="102.9" y="35.8">1200</text>
<text x="171.1" y="41.4">r75</text>
<text x="169.9" y="46.7">55</text>
<text x="41.4" y="48.9">10</text>
<text x="169.7" y="51.7">45*</text>
<text x="169.7" y="59.2">45*</text>
<text x="169.9" y="55.5">30</text>
<text x="169.9" y="64">50</text>
<text x="31.7" y="69">500</text>
<text x="169.8" y="69.1">45</text>
<text x="169.8" y="76.2">45</text>
<text x="169.9" y="72.5">30</text>
<text x="169.9" y="81">50</text>
<text x="41.4" y="87.6">20</text>
<text x="169.7" y="85.7">45*</text>
<text x="169.9" y="91">60</text>
<text x="36.2" y="144.4">Facility Manager</text>
<text x="36.2" y="150.4">Phone</text>
<text x="31.8" y="157.8">Maximum berthing time is</text>
<text x="32.7" y="160.8">30 minutes on outer face</text>
<text x="28.2" y="167.6">pontoon or gangway is prohibited</text>
<text x="28.7" y="164.6">Diving, swimming or fishing from</text>
<text x="29.5" y="171.5">Commercial use by permit only</text>
</g>
<text font-size="2.2" fill="#373435" x="36.2" y="147.1">Gladstone Regional Council</text>
<g font-size="2" fill="#373435">
<text x="73.5" y="133.2">TC2102_1</text>
<text x="73.5" y="148">TC2101_8</text>
<text x="73.5" y="164.4">TC2102_3</text>
<text x="36.2" y="179.1">Example installation</text>
<text x="76.1" y="230">#</text>
</g>
<g font-size="1.6" fill="#373435">
<text x="62.2" y="144.3">WS 58</text>
<text x="44.8" y="150.3">07 8765 4321</text>
</g>
<g font-size="1.5" fill="#373435">
<text x="172.5" y="67.6">#</text>
<text x="172.5" y="74.7">#</text>
</g>
<text font-size="1.4" fill="#373435" x="38.1" y="152.2">Please report damage or hazards at this facility</text>
<g font-size="1.2" fill="#373435">
<text x="26.7" y="147">Facility</text>
<text x="27.4" y="148.3">logo</text>
</g>
</svg>
